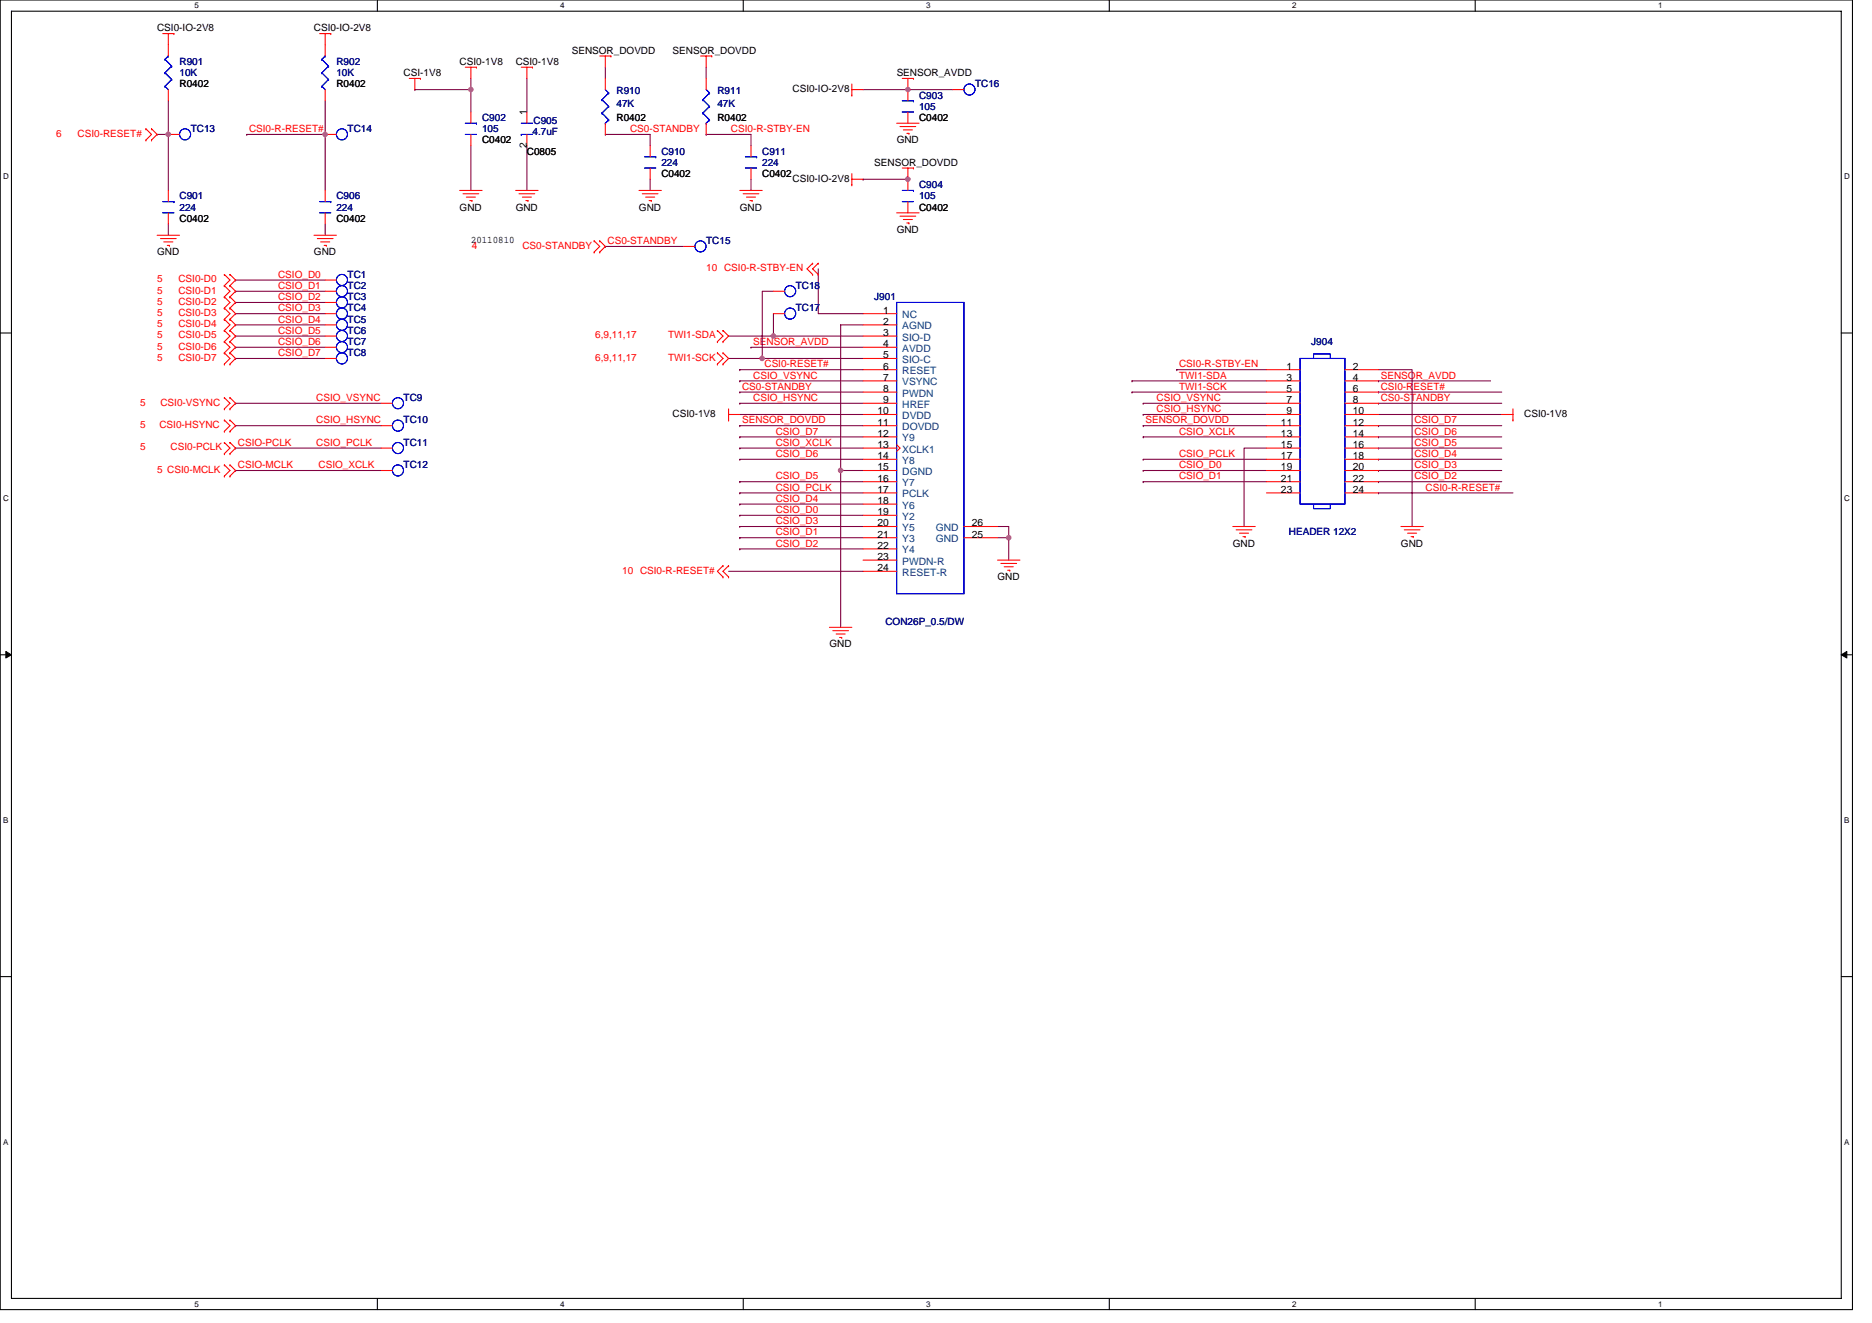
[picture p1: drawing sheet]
<svg xmlns="http://www.w3.org/2000/svg" width="297mm" height="210mm" viewBox="0 0 297 210" stroke-linecap="round" stroke-linejoin="round" font-family="sans-serif">
<path d="M0 0h293.9v207.9h-293.9zM1.8 1.8h290.4v204.3h-290.4z" fill="none" stroke="#000" stroke-width=".17"/>
<g fill="#fff">
<path d="M30.8 .2h.7v1.4h-.7z"/>
<path d="M30.8 206.3h.7v1.4h-.7z"/>
</g>
<path d="M59.9 0v1.8M59.9 206.1v1.8" fill="none" stroke="#000" stroke-width=".17"/>
<g fill="#fff">
<path d="M88.9 .2h.7v1.4h-.7z"/>
<path d="M88.9 206.3h.7v1.4h-.7z"/>
</g>
<path d="M117.9 0v1.8M117.9 206.1v1.8" fill="none" stroke="#000" stroke-width=".17"/>
<g fill="#fff">
<path d="M147 .2h.7v1.4h-.7z"/>
<path d="M147 206.3h.7v1.4h-.7z"/>
</g>
<path d="M176 0v1.8M176 206.1v1.8" fill="none" stroke="#000" stroke-width=".17"/>
<g fill="#fff">
<path d="M205 .2h.7v1.4h-.7z"/>
<path d="M205 206.3h.7v1.4h-.7z"/>
</g>
<path d="M234.1 0v1.8M234.1 206.1v1.8" fill="none" stroke="#000" stroke-width=".17"/>
<g fill="#fff">
<path d="M263.1 .2h.7v1.4h-.7z"/>
<path d="M263.1 206.3h.7v1.4h-.7z"/>
<path d="M.5 27.3h.9v1.4h-.9z"/>
<path d="M292.6 27.3h.9v1.4h-.9z"/>
<path d="M.5 78.4h.9v1.4h-.9z"/>
<path d="M292.6 78.4h.9v1.4h-.9z"/>
</g>
<path d="M0 52.9h1.8M292.2 52.9h1.7" fill="none" stroke="#000" stroke-width=".17"/>
<g fill="#fff">
<path d="M.5 129.5h.8v1.4h-.8z"/>
<path d="M292.6 129.5h.9v1.4h-.9z"/>
</g>
<path d="M0 103.9h1.8M292.2 103.9h1.7" fill="none" stroke="#000" stroke-width=".17"/>
<path d="M.9 103.4l.9 .5-.9 .5zM292.2 103.9l.8-.5v1z" fill="#000" stroke="#000" stroke-width=".16"/>
<g fill="#fff">
<path d="M.5 180.5h.8v1.4h-.8z"/>
<path d="M292.6 180.5h.9v1.4h-.9z"/>
</g>
<path d="M0 155h1.8M292.2 155h1.7" fill="none" stroke="#000" stroke-width=".17"/>
<g fill="none" stroke="#800040" stroke-width=".17">
<path d="M26.7 16v5.3M51.6 16v5.3M65.8 14.2h.1M65.8 14.2h8.9M74.7 12.4v1.8M74.7 14.2v3.6M83.6 12.4v5.4M96.1 10.7v1.7M112.1 10.7v1.7M136.9 14.2h7.2M144.1 14.2h.1M144.1 14.2h7.1"/>
<path d="M24.9 21.3h.1M24.9 21.3h1.8M26.7 21.3v8.9M26.7 35.6v1.7M39.2 21.3h.1M39.2 21.3h12.4M51.6 21.3v8.9M51.6 35.6v1.7M74.7 23.1v7.1M83.6 23.1v7.1M96.1 21.3h.1M96.1 21.3h7.1v1.8"/>
<path d="M96.1 39.1h.1M96.1 39.1h12.4M103.2 28.4v1.8M112.1 21.3h.1M112.1 21.3h7.1v1.8M119.2 28.4v1.8M136.9 28.4h.1M136.9 28.4h7.2M37.4 44.4h.1M37.4 46.2h.1M37.4 48h.1M37.4 49.8h.1"/>
<path d="M37.4 51.6h.1M37.4 53.3h.1M37.4 55.1h.1M37.4 56.9h.1M37.4 55.1h14.2M37.4 56.9h14.2M37.4 53.3h14.2M37.4 44.4h14.2M37.4 46.2h14.2M37.4 48h14.2M37.4 49.8h14.2M37.4 51.6h14.2"/>
<path d="M117.4 58.7h.1M117.4 58.7h19.5M119.2 55.1h.1M119.2 55.1h17.7M120.9 56.9h.1M120.9 56.9h16M122.7 53.3h.1M122.7 49.8v3.5h-7.1M122.7 46.2h-1.8v10.7h-5.3M122.7 53.3h14.2M129.8 42.7v7.1h7.1M136.9 51.6h-3.5v23.1"/>
<path d="M186.7 58.7h.1M186.7 58.7h14.3M218.7 58.7h5.4v24.9M37.4 64h.1M37.4 67.6h.1M37.4 71.1h.1M37.4 74.7h.1M37.4 64h23.1M37.4 67.6h23.1M37.4 71.1h23.1M37.4 74.7h23.1M117.4 62.2h.1"/>
<path d="M117.4 64h.1M117.4 60.5h.1M117.4 78.2h.1M117.4 67.6h.1M117.4 65.8h19.5M117.4 69.3h.1M117.4 72.9h.1M117.4 76.5h.1M117.4 71.1h.1M117.4 62.2h19.5M117.4 64h19.5M117.4 60.5h19.5"/>
<path d="M117.4 78.2h19.5M117.4 67.6h19.5M117.4 69.3h19.5M117.4 72.9h19.5M117.4 76.5h19.5M117.4 71.1h19.5M133.4 74.7h3.5M133.4 74.7h.1M133.4 74.7v24.9M179.6 60.5h.1M179.6 62.2h.1M179.6 62.2h21.4"/>
<path d="M179.6 60.5h21.4M181.4 65.8h.1M181.4 64h.1M181.4 72.9h.1M181.4 67.6h.1M181.4 76.5h.1M181.4 74.7h.1M181.4 69.3h.1M181.4 64h19.6M181.4 67.6h19.6M181.4 69.3h19.6M181.4 72.9h19.6"/>
<path d="M181.4 76.5h19.6M181.4 74.7h19.6M181.4 65.8h19.6M201 71.1h-3.6v12.5M218.7 64h.1M218.7 60.5h.1M218.7 65.8h19.6M218.7 62.2h.1M218.7 67.6h.1M218.7 69.3h.1M218.7 71.1h.1M218.7 72.9h.1"/>
<path d="M218.7 74.7h.1M218.7 76.5h.1M218.7 78.2h.1M218.7 62.2h19.6M218.7 64h19.6M218.7 60.5h17.8M218.7 78.2h21.4M218.7 67.6h19.6M218.7 69.3h19.6M218.7 72.9h19.6M218.7 76.5h19.6M218.7 71.1h19.6"/>
<path d="M218.7 74.7h19.6M115.6 90.7h21.3M117.4 80h.1M117.4 83.6h.1M117.4 87.1h.1M117.4 85.3h.1M117.4 81.8h.1M117.4 80h19.5M117.4 83.6h19.5M117.4 87.1h19.5M117.4 85.3h19.5M117.4 81.8h19.5"/>
<path d="M158.3 83.6h1.8v5.3M158.3 85.3h1.8M160.1 85.3h.1"/>
</g>
<g fill="#f0f" stroke="#f0f" stroke-width=".17">
<circle cx="120.9" cy="56.9" r=".35"/>
<circle cx="122.7" cy="53.3" r=".35"/>
<circle cx="133.4" cy="74.7" r=".35"/>
<circle cx="26.7" cy="21.3" r=".35"/>
<circle cx="144" cy="28.4" r=".35"/>
<circle cx="74.7" cy="14.2" r=".35"/>
<circle cx="160" cy="85.3" r=".35"/>
<circle cx="51.6" cy="21.3" r=".35"/>
<circle cx="144" cy="14.2" r=".35"/>
</g>
<g fill="none" stroke="#f00" stroke-width=".17">
<path d="M25.8 5.3h1.8M26.7 5.3v3.6M26.7 14.2v1.8M27.6 5.3h.1M50.7 5.3h1.8M51.6 5.3v3.6M51.6 14.2v1.8M52.5 5.3h.1M64.9 12.4h1.8M65.8 12.4v1.8M66.7 12.4h.1M73.8 10.7h1.8"/>
<path d="M74.7 10.7v1.7M74.7 17.8v1.8M75.6 10.7h.1M82.7 10.7h1.8M83.6 10.7v1.7M83.6 17.8v1.8M84.5 10.7h.1M95.2 8.9h1.7M96.1 8.9v1.8M96.1 12.4v1.8M96.1 19.6v1.7M96.9 8.9h.1"/>
<path d="M111.2 8.9h1.7M112.1 8.9v1.8M112.1 12.4v1.8M112.1 19.6v1.7M112.9 8.9h.1M135.2 14.2h1.7M135.2 15.1h.1M135.2 13.3v1.8M142.3 19.6h3.5M143.2 12.4h1.7M144.1 12.4v3.6M144.1 17.8v1.8"/>
<path d="M144.9 12.4h.1M151.2 14.2h1.7M23.2 20.4h.1M23.2 22.2h.1M23.2 20.4l.8 .9-.8 .9M24 22.2h.1M24 20.4h.1M24 20.4l.9 .9-.9 .9M24.9 37.3h3.6M25.5 37.9h2.5M26 38.4h1.4M26.5 38.9h.4"/>
<path d="M26.7 30.2v1.8M26.7 33.8v1.8M26.7 21.3h1.8M26.9 38.9h.1M49.8 37.3h3.6M50.4 37.9h2.4M50.9 38.4h1.4M51.4 38.9h.4M51.6 30.2v1.8M51.6 33.8v1.8M51.6 21.3h1.8M51.8 38.9h.1"/>
<path d="M72.9 30.2h3.6M73.5 30.8h2.5M74 31.3h1.4M74.5 31.8h.4M74.7 21.3v1.8M74.9 31.8h.1M81.8 30.2h3.6M82.4 30.8h2.5M82.9 31.3h1.4M83.4 31.8h.4M83.6 21.3v1.8M83.8 31.8h.1"/>
<path d="M94.3 38.2h.1M94.3 38.2l.9 .9-.9 .9M95.2 38.2h.1M95.2 38.2l.9 .9-.9 .9M101.4 30.2h3.5M101.9 30.8h2.5M102.4 31.3h1.5M103 31.8h.3M103.2 23.1v1.8M103.2 26.7v1.7M103.3 31.8h.1M108.5 39.1h1.8"/>
<path d="M117.4 30.2h3.5M117.9 30.8h2.5M118.4 31.3h1.5M119 31.8h.3M119.2 23.1v1.8M119.2 26.7v1.7M119.3 31.8h.1M135.2 28.4h1.7M135.2 29.3h.1M135.2 27.6v1.7M142.3 33.8h3.5M142.8 34.3h2.5"/>
<path d="M142.8 20.1h2.5M143.2 26.7h1.7M143.3 34.8h1.5M143.3 20.6h1.5M143.9 35.4h.3M143.9 21.2h.3M144.1 26.7v3.5M144.1 32v1.8M144.2 35.4h.1M144.2 21.2h.1M144.9 26.7h.1M35.6 43.6h.1"/>
<path d="M35.6 45.3h.1M35.6 47.1h.1M35.6 48.9h.1M35.6 50.7h.1M35.6 52.5h.1M35.6 54.2h.1M35.6 56h.1M35.6 57.8h.1M35.6 43.6l.9 .8-.9 .9M35.6 45.3l.9 .9-.9 .9M35.6 47.1l.9 .9-.9 .9M35.6 48.9l.9 .9-.9 .9"/>
<path d="M35.6 50.7l.9 .9-.9 .9M35.6 52.5l.9 .8-.9 .9M35.6 54.2l.9 .9-.9 .9M35.6 56l.9 .9-.9 .9M36.5 45.3h.1M36.5 43.6h.1M36.5 47.1h.1M36.5 48.9h.1M36.5 50.7h.1M36.5 52.5h.1M36.5 54.2h.1M36.5 56h.1"/>
<path d="M36.5 57.8h.1M36.5 43.6l.9 .8-.9 .9M36.5 45.3l.9 .9-.9 .9M36.5 47.1l.9 .9-.9 .9M36.5 48.9l.9 .9-.9 .9M36.5 50.7l.9 .9-.9 .9M36.5 52.5l.9 .8-.9 .9M36.5 54.2l.9 .9-.9 .9M36.5 56l.9 .9-.9 .9M51.6 55.1h1.8M51.6 48h1.8M51.6 56.9h1.8"/>
<path d="M51.6 49.8h1.8M51.6 44.4h1.8M51.6 46.2h1.8M51.6 51.6h1.8M51.6 53.3h1.8M94.3 40h.1M95.2 40h.1M113.8 57.8h.1M113.8 56h.1M113.8 54.2h.1M113.8 52.5h.1M113.8 56l.9 .9-.9 .9"/>
<path d="M113.8 52.5l.9 .8-.9 .9M114.7 56h.1M114.7 57.8h.1M114.7 52.5h.1M114.7 54.2h.1M114.7 56l.9 .9-.9 .9M114.7 52.5l.9 .8-.9 .9M122.7 49.8h1.8M122.7 46.2h1.8M128.9 43.6h.1M128.9 41.8h.1M128.9 41.8l-.8 .9 .8 .9"/>
<path d="M129.8 43.6h.1M129.8 41.8h.1M129.8 41.8l-.9 .9 .9 .9M136.9 58.7h5.4M136.9 55.1h5.4M136.9 56.9h5.4M136.9 49.8h5.4M136.9 51.6h5.4M136.9 53.3h5.4M201 58.7h5.3M213.4 58.7h5.3M35.6 68.5h.1"/>
<path d="M35.6 66.7h.1M35.6 72h.1M35.6 70.2h.1M35.6 64.9h.1M35.6 63.1h.1M35.6 73.8h.1M35.6 75.6h.1M35.6 66.7l.9 .9-.9 .9M35.6 70.2l.9 .9-.9 .9M35.6 63.1l.9 .9-.9 .9M35.6 73.8l.9 .9-.9 .9M36.5 66.7h.1"/>
<path d="M36.5 68.5h.1M36.5 70.2h.1M36.5 72h.1M36.5 63.1h.1M36.5 64.9h.1M36.5 75.6h.1M36.5 73.8h.1M36.5 66.7l.9 .9-.9 .9M36.5 70.2l.9 .9-.9 .9M36.5 63.1l.9 .9-.9 .9M36.5 73.8l.9 .9-.9 .9M60.5 64h1.8"/>
<path d="M60.5 67.6h1.8M60.5 71.1h1.8M60.5 74.7h1.8M115.6 65.8h1.8M115.6 66.7h.1M115.6 64.9v1.8M136.9 60.5h5.4M136.9 62.2h5.4M136.9 64h5.4M136.9 65.8h5.4M136.9 67.6h5.4M136.9 69.3h5.4"/>
<path d="M136.9 71.1h5.4M136.9 72.9h5.4M136.9 74.7h5.4M136.9 76.5h5.4M136.9 78.2h5.4M142.3 70.6l.5 .5-.5 .5M201 60.5h5.3M201 62.2h5.3M201 64h5.3M201 65.8h5.3M201 67.6h5.3M201 69.3h5.3"/>
<path d="M201 71.1h5.3M201 72.9h5.3M201 74.7h5.3M201 76.5h5.3M201 78.2h5.3M213.4 60.5h5.3M213.4 62.2h5.3M213.4 64h5.3M213.4 65.8h5.3M213.4 67.6h5.3M213.4 69.3h5.3M213.4 71.1h5.3"/>
<path d="M213.4 72.9h5.3M213.4 74.7h5.3M213.4 76.5h5.3M213.4 78.2h5.3M238.3 65.8h1.8M240.1 66.7h.1M240.1 64.9v1.8M114.7 91.6h.1M114.7 89.8h.1M114.7 89.8l-.9 .9 .9 .9M115.6 91.6h.1M115.6 89.8h.1"/>
<path d="M115.6 89.8l-.9 .9 .9 .9M131.6 99.6h3.6M136.9 80h5.4M136.9 81.8h5.4M136.9 83.6h5.4M136.9 85.3h5.4M136.9 87.1h5.4M136.9 90.7h5.4M136.9 88.9h5.4M152.9 83.6h5.4M152.9 85.3h5.4M158.3 88.9h3.5"/>
<path d="M158.8 89.4h2.5M159.3 90h1.5M159.9 90.5h.3M160.2 90.5h.1M195.6 83.6h3.6M196.1 84.1h2.5M196.7 84.6h1.4M197.2 85.2h.4M197.6 85.2h.1M222.3 83.6h3.5M222.8 84.1h2.5M223.3 84.6h1.5"/>
<path d="M223.9 85.2h.3M224.2 85.2h.1M132.1 100.1h2.5M132.7 100.6h1.4M133.2 101.2h.4M133.6 101.2h.1"/>
</g>
<g fill="none" stroke="#00f" stroke-width=".17">
<path d="M26.2 13.7h.1M26.2 11.6h.1M26.2 9.4h.1M26.2 13.7l.5 .5M26.2 11.6l1 1M26.2 9.4l1 1.1M26.7 8.9h.1M26.7 8.9l-.5 .5M27.2 12.6h.1M27.2 10.5h.1M27.2 12.6l-1 1.1M27.2 10.5l-1 1.1"/>
<path d="M51.1 13.7h.1M51.1 11.6h.1M51.1 9.4h.1M51.1 13.7l.5 .5M51.1 11.6l1 1M51.1 9.4l1 1.1M51.6 8.9h.1M51.6 8.9l-.5 .5M52.1 12.6h.1M52.1 10.5h.1M52.1 12.6l-1 1.1M52.1 10.5l-1 1.1"/>
<path d="M73.8 19.6h1.8M75.6 19.6h.1M82.7 19.6h1.8M95.5 15.8h.1M95.5 17.9h.1M95.5 15.8l1.1 1.1M95.5 17.9l1.1 1.1M96.1 19.6h.1M96.1 14.2l.5 .6M96.6 14.8h.1M96.6 16.9h.1M96.6 19h.1"/>
<path d="M96.6 14.8l-1.1 1M96.6 16.9l-1.1 1M96.6 19l-.5 .6M111.5 15.8h.1M111.5 17.9h.1M111.5 15.8l1.1 1.1M111.5 17.9l1.1 1.1M112.1 19.6h.1M112.1 14.2l.5 .6M112.6 14.8h.1M112.6 16.9h.1M112.6 19h.1"/>
<path d="M112.6 14.8l-1.1 1M112.6 16.9l-1.1 1M112.6 19l-.5 .6M143.2 17.8h1.7M143.2 16h1.7M144.9 16h.1M25.8 33.8h1.8M25.8 32h1.8M27.6 32h.1M50.7 33.8h1.8M50.7 32h1.8M52.5 32h.1"/>
<path d="M73.8 21.3h1.8M82.7 21.3h.1M82.7 21.3h1.8M102.3 26.7h1.8M102.3 24.9h1.8M104.1 24.9h.1M118.3 26.7h1.8M118.3 24.9h1.8M120.1 24.9h.1M143.2 32h1.7M143.2 30.2h1.7M144.9 30.2h.1"/>
<path d="M142.3 48h10.6v46.2h-10.6zM206.3 56.9h7.1v23.1h-7.1zM208.2 56.9h.2v-.7h2.7v.7M208.4 80v.7h2.7v-.7"/>
<circle cx="153.8" cy="14.2" r=".88"/>
<circle cx="29.4" cy="21.3" r=".88"/>
<circle cx="54.3" cy="21.3" r=".88"/>
<circle cx="111.2" cy="39.1" r=".88"/>
<circle cx="54.3" cy="53.3" r=".88"/>
<circle cx="54.3" cy="56.9" r=".88"/>
<circle cx="54.3" cy="44.4" r=".88"/>
<circle cx="54.3" cy="49.8" r=".88"/>
<circle cx="54.3" cy="48" r=".88"/>
<circle cx="54.3" cy="51.5" r=".88"/>
<circle cx="54.3" cy="46.2" r=".88"/>
<circle cx="54.3" cy="55.1" r=".88"/>
<circle cx="125.4" cy="49.8" r=".88"/>
<circle cx="125.4" cy="46.2" r=".88"/>
<circle cx="63.1" cy="67.6" r=".88"/>
<circle cx="63.1" cy="64" r=".88"/>
<circle cx="63.1" cy="71.1" r=".88"/>
<circle cx="63.1" cy="74.7" r=".88"/>
</g>
<g font-size="1.6">
<text x="24.9" y="5">CSI0-IO-2V8</text>
<text x="49.8" y="5">CSI0-IO-2V8</text>
<text x="72.9" y="10.3">CSI0-1V8</text>
<text x="81.8" y="10.3">CSI0-1V8</text>
<text x="90.7" y="8.5">SENSOR_DOVDD</text>
<text x="106.7" y="8.5">SENSOR_DOVDD</text>
<text x="28.5" y="13.9">R0402</text>
<text x="53.4" y="13.9">R0402</text>
<text x="64" y="12.1">CSI-1V8</text>
<text x="125.7" y="14.6">CSI0-IO-2V8</text>
<text x="142.3" y="12.1">SENSOR_AVDD</text>
<text x="76.5" y="22.8">C0402</text>
<text x="83.6" y="23.5" transform="rotate(-90 83.6 23.5)">2</text>
<text x="83.6" y="18.3" transform="rotate(-90 83.6 18.3)">1</text>
<text x="97.8" y="19.2">R0402</text>
<text x="113.8" y="19.2">R0402</text>
<text x="142.3" y="22.8">GND</text>
<text x="145.8" y="19.2">C0402</text>
<text x="83.6" y="24.5">C0805</text>
<text x="104.9" y="28.1">C0402</text>
<text x="120.9" y="28.1">C0402</text>
<text x="125.7" y="28.8">CSI0-IO-2V8</text>
<text x="138.7" y="26.3">SENSOR_DOVDD</text>
<text x="28.5" y="35.2">C0402</text>
<text x="53.4" y="35.2">C0402</text>
<text x="72.9" y="33.4">GND</text>
<text x="81.8" y="33.4">GND</text>
<text x="101.4" y="33.4">GND</text>
<text x="117.4" y="33.4">GND</text>
<text x="145.8" y="33.4">C0402</text>
<text x="24.9" y="40.5">GND</text>
<text x="49.8" y="40.5">GND</text>
<text x="74.7" y="38.6">20110810</text>
<text x="142.3" y="37">GND</text>
<text x="140.1" y="49.8">1</text>
<text x="140.1" y="51.5">2</text>
<text x="140.1" y="53.3">3</text>
<text x="140.1" y="55.1">4</text>
<text x="140.1" y="56.9">5</text>
<text x="140.1" y="58.7">6</text>
<text x="204.1" y="58.7">1</text>
<text x="214.6" y="58.7">2</text>
<text x="139.3" y="65.8">10</text>
<text x="140.1" y="60.4">7</text>
<text x="140.1" y="62.2">8</text>
<text x="140.1" y="64">9</text>
<text x="204.1" y="60.4">3</text>
<text x="204.1" y="62.2">5</text>
<text x="204.1" y="64">7</text>
<text x="204.1" y="65.8">9</text>
<text x="214.6" y="60.4">4</text>
<text x="214.6" y="62.2">6</text>
<text x="214.6" y="64">8</text>
<text x="214.6" y="65.8">10</text>
<text x="106.7" y="66.1">CSI0-1V8</text>
<text x="139.3" y="67.5">11</text>
<text x="139.3" y="69.3">12</text>
<text x="139.3" y="71.1">13</text>
<text x="203.3" y="67.5">11</text>
<text x="203.3" y="69.3">13</text>
<text x="203.3" y="71.1">15</text>
<text x="214.6" y="67.5">12</text>
<text x="214.6" y="69.3">14</text>
<text x="214.6" y="71.1">16</text>
<text x="241.8" y="66.1">CSI0-1V8</text>
<text x="139.3" y="72.9">14</text>
<text x="139.3" y="74.7">15</text>
<text x="139.3" y="76.4">16</text>
<text x="203.3" y="72.9">17</text>
<text x="203.3" y="74.7">19</text>
<text x="203.3" y="76.4">21</text>
<text x="214.6" y="72.9">18</text>
<text x="214.6" y="74.7">20</text>
<text x="214.6" y="76.4">22</text>
<text x="139.3" y="78.2">17</text>
<text x="139.3" y="80">18</text>
<text x="139.3" y="81.8">19</text>
<text x="139.3" y="83.5">20</text>
<text x="154.2" y="83.5">26</text>
<text x="203.3" y="78.2">23</text>
<text x="214.6" y="78.2">24</text>
<text x="139.3" y="85.3">21</text>
<text x="139.3" y="87.1">22</text>
<text x="139.3" y="88.9">23</text>
<text x="154.2" y="85.3">25</text>
<text x="195.6" y="86.8">GND</text>
<text x="222.3" y="86.8">GND</text>
<text x="139.3" y="90.7">24</text>
<text x="158.3" y="92.1">GND</text>
<text x="131.6" y="102.8">GND</text>
</g>
<g font-size="1.6" fill="#000080">
<text x="28.5" y="10.3">R901</text>
<text x="53.4" y="10.3">R902</text>
<text x="28.5" y="12.1">10K</text>
<text x="53.4" y="12.1">10K</text>
<text x="97.8" y="14.9">R910</text>
<text x="97.8" y="17.1">47K</text>
<text x="113.8" y="14.9">R911</text>
<text x="113.8" y="17.1">47K</text>
<text x="145.8" y="15.6">C903</text>
<text x="145.8" y="17.4">105</text>
<text x="154.7" y="13.9">TC16</text>
<text x="30.3" y="21">TC13</text>
<text x="55.2" y="21">TC14</text>
<text x="76.5" y="19.2">C902</text>
<text x="76.5" y="21">105</text>
<text x="84.5" y="21.5">4.7uF</text>
<text x="84.7" y="19.7">C905</text>
<text x="104.9" y="24.5">C910</text>
<text x="104.9" y="26.3">224</text>
<text x="120.9" y="24.5">C911</text>
<text x="120.9" y="26.3">224</text>
<text x="145.8" y="29.9">C904</text>
<text x="28.5" y="31.6">C901</text>
<text x="28.5" y="33.4">224</text>
<text x="53.4" y="31.6">C906</text>
<text x="53.4" y="33.4">224</text>
<text x="145.8" y="31.6">105</text>
<text x="112.1" y="38.8">TC15</text>
<text x="55.2" y="47.6">TC3</text>
<text x="55.2" y="44.1">TC1</text>
<text x="55.2" y="45.9">TC2</text>
<text x="126.3" y="45.9">TC18</text>
<text x="138.7" y="47.6">J901</text>
<text x="55.2" y="49.4">TC4</text>
<text x="55.2" y="51.2">TC5</text>
<text x="55.2" y="53">TC6</text>
<text x="126.3" y="49.4">TC17</text>
<text x="55.2" y="54.8">TC7</text>
<text x="55.2" y="56.5">TC8</text>
<text x="208.1" y="54.8">J904</text>
<text x="64" y="63.6">TC9</text>
<text x="64" y="70.8">TC11</text>
<text x="64" y="67.2">TC10</text>
<text x="64" y="74.3">TC12</text>
<text x="204.5" y="85">HEADER 12X2</text>
<text x="140.5" y="99.2">CON26P_0.5/DW</text>
</g>
<g font-size="1.6" fill="#f00">
<text x="8.9" y="21.7">6</text>
<text x="12.3" y="21.7">CSI0-RESET#</text>
<text x="39.5" y="21">CSI0-R-RESET#</text>
<text x="100" y="21">CS0-STANDBY</text>
<text x="116" y="21">CSI0-R-STBY-EN</text>
<text x="74.9" y="39.5">4</text>
<text x="82.9" y="39.5">CS0-STANDBY</text>
<text x="96.4" y="38.8">CS0-STANDBY</text>
<text x="24.9" y="44.8">5</text>
<text x="24.9" y="46.6">5</text>
<text x="28.3" y="44.8">CSI0-D0</text>
<text x="28.3" y="46.6">CSI0-D1</text>
<text x="44.1" y="44.1">CSIO_D0</text>
<text x="44.1" y="45.9">CSIO_D1</text>
<text x="44.1" y="47.6">CSIO_D2</text>
<text x="112.1" y="43">10 CSI0-R-STBY-EN</text>
<text x="24.9" y="48.4">5</text>
<text x="24.9" y="50.1">5</text>
<text x="24.9" y="51.9">5</text>
<text x="24.9" y="53.7">5</text>
<text x="28.3" y="48.4">CSI0-D2</text>
<text x="28.3" y="50.1">CSI0-D3</text>
<text x="28.3" y="51.9">CSI0-D4</text>
<text x="28.3" y="53.7">CSI0-D5</text>
<text x="44.1" y="49.4">CSIO_D3</text>
<text x="44.1" y="51.2">CSIO_D4</text>
<text x="44.1" y="53">CSIO_D5</text>
<text x="94.4" y="53.7">6,9,11,17</text>
<text x="106" y="53.7">TWI1-SDA</text>
<text x="24.9" y="55.5">5</text>
<text x="24.9" y="57.3">5</text>
<text x="28.3" y="55.5">CSI0-D6</text>
<text x="28.3" y="57.3">CSI0-D7</text>
<text x="44.1" y="54.8">CSIO_D6</text>
<text x="44.1" y="56.5">CSIO_D7</text>
<text x="94.4" y="57.3">6,9,11,17</text>
<text x="106" y="57.3">TWI1-SCK</text>
<text x="119.5" y="54.8">SENSOR_AVDD</text>
<text x="121.3" y="58.3">CSI0-RESET#</text>
<text x="187.1" y="58.3">CSI0-R-STBY-EN</text>
<text x="22.3" y="64.4">5</text>
<text x="25.5" y="64.4">CSI0-VSYNC</text>
<text x="50.2" y="63.6">CSIO_VSYNC</text>
<text x="117.7" y="61.9">CS0-STANDBY</text>
<text x="119.5" y="63.6">CSIO_HSYNC</text>
<text x="119.5" y="60.1">CSIO_VSYNC</text>
<text x="183.5" y="65.4">CSIO_HSYNC</text>
<text x="183.5" y="63.6">CSIO_VSYNC</text>
<text x="187.1" y="60.1">TWI1-SDA</text>
<text x="187.1" y="61.9">TWI1-SCK</text>
<text x="219.1" y="63.6">CS0-STANDBY</text>
<text x="219.1" y="60.1">SENSOR_AVDD</text>
<text x="219.1" y="61.9">CSI0-RESET#</text>
<text x="22.3" y="71.5">5</text>
<text x="22.3" y="67.9">5</text>
<text x="25.3" y="67.9">CSI0-HSYNC</text>
<text x="27.1" y="71.5">CSI0-PCLK</text>
<text x="37.7" y="70.8">CSIO-PCLK</text>
<text x="50.2" y="70.8">CSIO_PCLK</text>
<text x="50.2" y="67.2">CSIO_HSYNC</text>
<text x="117.7" y="67.2">SENSOR_DOVDD</text>
<text x="123.1" y="69">CSIO_D7</text>
<text x="123.1" y="70.8">CSIO_XCLK</text>
<text x="181.8" y="67.2">SENSOR_DOVDD</text>
<text x="187.1" y="69">CSIO_XCLK</text>
<text x="224.4" y="67.2">CSIO_D7</text>
<text x="224.4" y="69">CSIO_D6</text>
<text x="224.4" y="70.8">CSIO_D5</text>
<text x="24.9" y="75">5 CSI0-MCLK</text>
<text x="37.7" y="74.3">CSIO-MCLK</text>
<text x="50.5" y="74.3">CSIO_XCLK</text>
<text x="123.1" y="77.9">CSIO_PCLK</text>
<text x="123.1" y="72.5">CSIO_D6</text>
<text x="123.1" y="76.1">CSIO_D5</text>
<text x="187.1" y="72.5">CSIO_PCLK</text>
<text x="187.1" y="76.1">CSIO_D1</text>
<text x="187.1" y="74.3">CSIO_D0</text>
<text x="224.4" y="72.5">CSIO_D4</text>
<text x="224.4" y="74.3">CSIO_D3</text>
<text x="224.4" y="76.1">CSIO_D2</text>
<text x="226.2" y="77.9">CSI0-R-RESET#</text>
<text x="123.1" y="79.7">CSIO_D4</text>
<text x="123.1" y="83.2">CSIO_D3</text>
<text x="123.1" y="81.4">CSIO_D0</text>
<text x="123.1" y="86.8">CSIO_D2</text>
<text x="123.1" y="85">CSIO_D1</text>
<text x="98.7" y="91">10 CSI0-R-RESET#</text>
</g>
<g font-size="1.6" fill="#004080">
<text x="143.2" y="50.5">NC</text>
<text x="143.2" y="52.3">AGND</text>
<text x="143.2" y="54.1">SIO-D</text>
<text x="143.2" y="55.8">AVDD</text>
<text x="143.2" y="57.6">SIO-C</text>
<text x="143.2" y="59.4">RESET</text>
<text x="143.2" y="61.2">VSYNC</text>
<text x="143.2" y="62.9">PWDN</text>
<text x="143.2" y="64.7">HREF</text>
<text x="143.2" y="66.5">DVDD</text>
<text x="143.2" y="68.3">DOVDD</text>
<text x="143.2" y="70.1">Y9</text>
<text x="143.2" y="71.8">XCLK1</text>
<text x="143.2" y="73.6">Y8</text>
<text x="143.2" y="75.4">DGND</text>
<text x="143.2" y="77.2">Y7</text>
<text x="143.2" y="79">PCLK</text>
<text x="143.2" y="80.7">Y6</text>
<text x="143.2" y="82.5">Y2</text>
<text x="143.2" y="84.3">Y5</text>
<text x="143.2" y="86.1">Y3</text>
<text x="143.2" y="87.8">Y4</text>
<text x="143.2" y="89.6">PWDN-R</text>
<text x="148.5" y="86.1">GND</text>
<text x="148.5" y="84.3">GND</text>
<text x="143.2" y="91.4">RESET-R</text>
</g>
<g font-size="1.3">
<text x="30.8" y="1.3">5</text>
<text x="88.9" y="1.3">4</text>
<text x="147" y="1.3">3</text>
<text x="205" y="1.3">2</text>
<text x="263.1" y="1.3">1</text>
<text x=".5" y="28.4">D</text>
<text x="292.6" y="28.4">D</text>
<text x=".5" y="79.5">C</text>
<text x="292.6" y="79.5">C</text>
<text x=".5" y="130.6">B</text>
<text x="292.6" y="130.6">B</text>
<text x=".5" y="181.7">A</text>
<text x="292.6" y="181.7">A</text>
<text x="30.8" y="207.4">5</text>
<text x="88.9" y="207.4">4</text>
<text x="147" y="207.4">3</text>
<text x="205" y="207.4">2</text>
<text x="263.1" y="207.4">1</text>
</g>
</svg>
